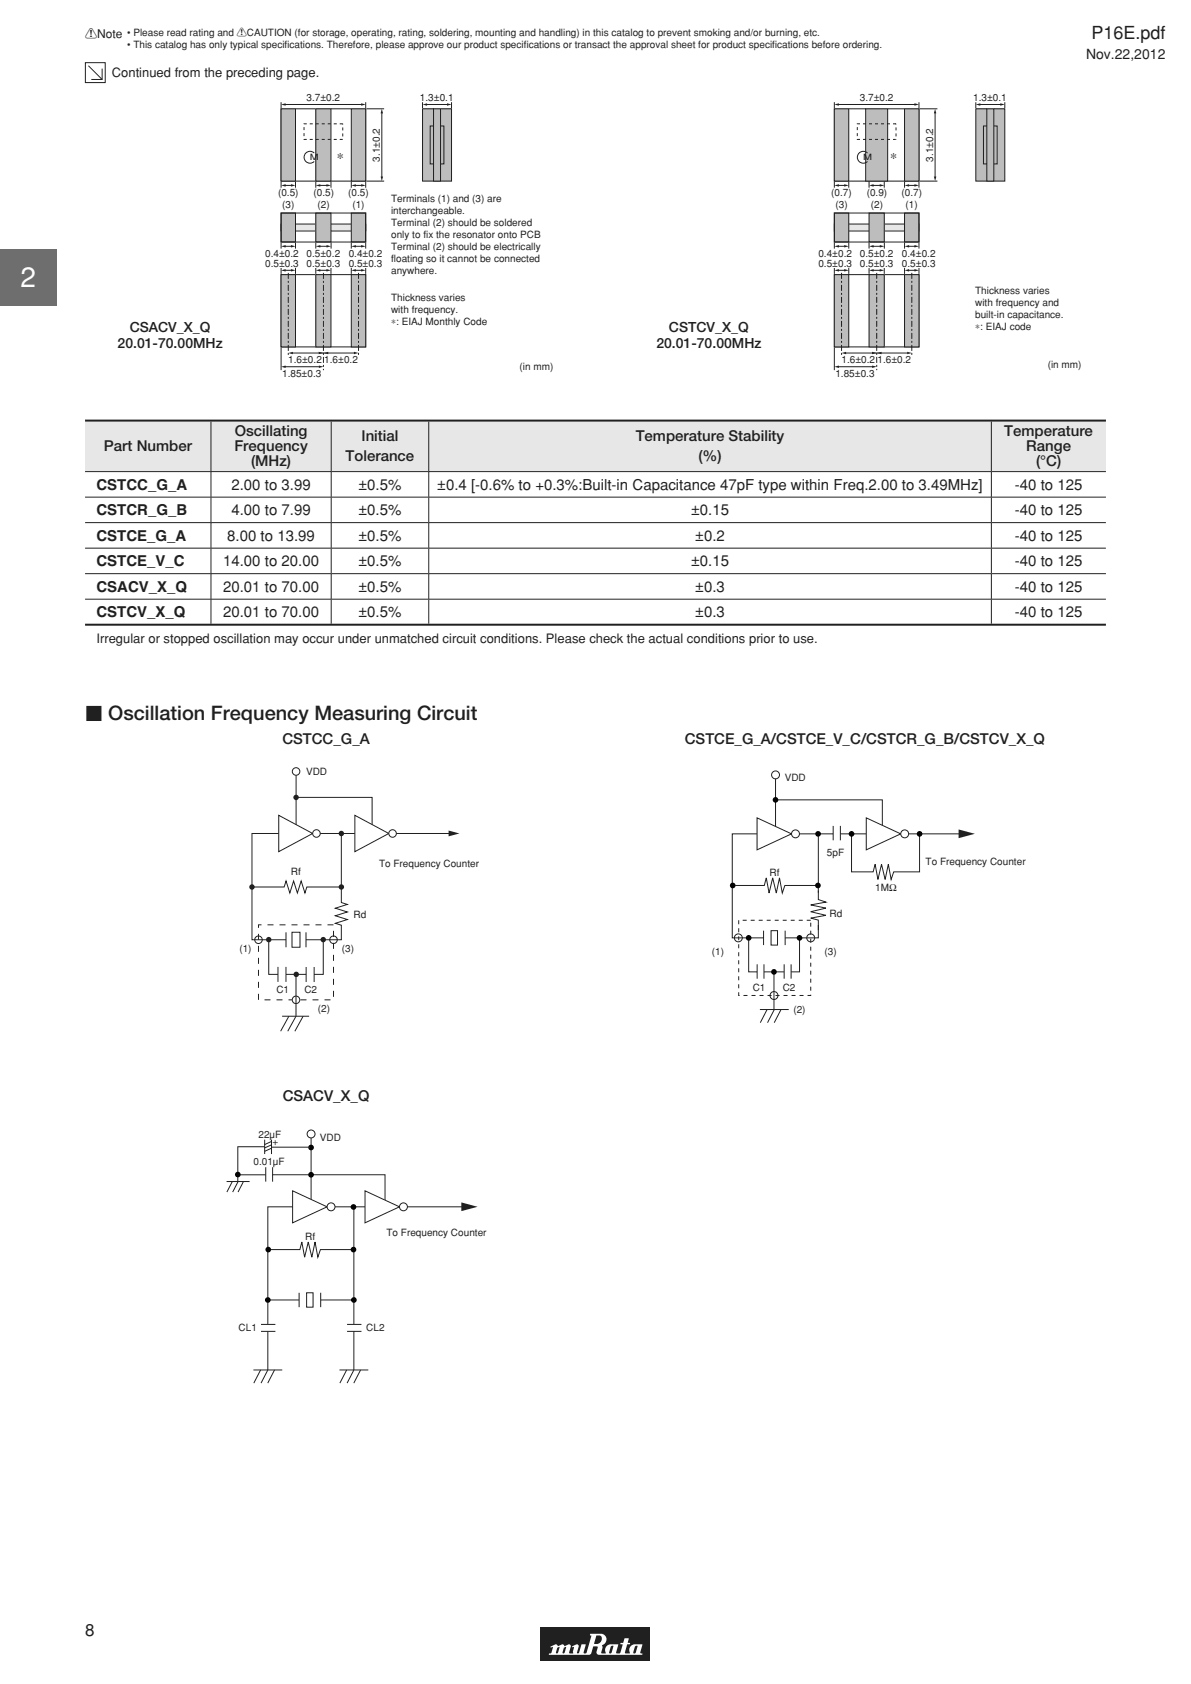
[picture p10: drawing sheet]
<svg xmlns="http://www.w3.org/2000/svg" width="210mm" height="297mm" viewBox="0 0 210 297" stroke-linecap="round" stroke-linejoin="round" font-family="sans-serif">
<path d="M15.1 11.1h3.5v3.5h-3.5zM15.6 11.6l2.4 2.4M18 12.1v1.9h-1.9" fill="none" stroke="#231f20" stroke-width=".18"/>
<path d="M49.6 39.5h14.9v1.2h-14.9z" fill="#e6e7e8"/>
<path d="M49.6 19.2h14.9v12.7h-14.9zM49.6 39.5h14.9v1.2h-14.9z" fill="none" stroke="#231f20" stroke-width=".18"/>
<path d="M49.6 19.2h2.5v12.7h-2.5z" fill="#bbbdc0"/>
<path d="M49.6 19.2h2.5v12.7h-2.5z" fill="none" stroke="#231f20" stroke-width=".18"/>
<path d="M55.7 19.2h2.7v12.7h-2.7z" fill="#bbbdc0"/>
<path d="M55.7 19.2h2.7v12.7h-2.7z" fill="none" stroke="#231f20" stroke-width=".18"/>
<path d="M61.9 19.2h2.6v12.7h-2.6z" fill="#bbbdc0"/>
<path d="M61.9 19.2h2.6v12.7h-2.6zM49.6 48.4h14.9v12.8h-14.9z" fill="none" stroke="#231f20" stroke-width=".18"/>
<path d="M49.6 48.4h2.5v12.8h-2.5z" fill="#bbbdc0"/>
<path d="M49.6 48.4h2.5v12.8h-2.5z" fill="none" stroke="#231f20" stroke-width=".18"/>
<path d="M55.7 48.4h2.7v12.8h-2.7z" fill="#bbbdc0"/>
<path d="M55.7 48.4h2.7v12.8h-2.7z" fill="none" stroke="#231f20" stroke-width=".18"/>
<path d="M61.9 48.4h2.6v12.8h-2.6z" fill="#bbbdc0"/>
<path d="M61.9 48.4h2.6v12.8h-2.6z" fill="none" stroke="#231f20" stroke-width=".18"/>
<path d="M49.6 37.6h2.5v5.1h-2.5z" fill="#bbbdc0"/>
<path d="M49.6 37.6h2.5v5.1h-2.5z" fill="none" stroke="#231f20" stroke-width=".18"/>
<path d="M55.7 37.6h2.7v5.1h-2.7z" fill="#bbbdc0"/>
<path d="M55.7 37.6h2.7v5.1h-2.7z" fill="none" stroke="#231f20" stroke-width=".18"/>
<path d="M61.9 37.6h2.6v5.1h-2.6z" fill="#bbbdc0"/>
<path d="M61.9 37.6h2.6v5.1h-2.6z" fill="none" stroke="#231f20" stroke-width=".18"/>
<path d="M74.5 19.2h5.1v12.7h-5.1z" fill="#bbbdc0"/>
<path d="M74.5 19.2h5.1v12.7h-5.1zM55.4 27a1.05 1.05 0 0 0-1.5 0 1.05 1.05 0 0 0 0 1.5 1.05 1.05 0 0 0 1.5 0M75.9 22.2h2.4v6.7h-2.4z" fill="none" stroke="#231f20" stroke-width=".18"/>
<path d="M53.6 21.8h6.8v2.8h-6.8z" fill="none" stroke="#231f20" stroke-width=".18" stroke-dasharray=".5 .5" stroke-linecap="butt"/>
<path d="M76.4 19.2h1.3v12.7h-1.3z" fill="#bbbdc0"/>
<path d="M49.6 18v1.1M50.2 18.4h13.6M64.5 18v1.1M76.4 19.2h1.3v12.7h-1.3zM49.6 37.6h14.9v5.1h-14.9z" fill="none" stroke="#231f20" stroke-width=".18"/>
<g fill="#231f20">
<path d="M63.7 18.2l.8 .2-.8 .2z"/>
<path d="M49.6 18.4l.8-.2v.4z"/>
</g>
<path d="M49.6 47.3v1M50.2 47.7h1.2M52.1 47.3v1" fill="none" stroke="#231f20" stroke-width=".18"/>
<g fill="#231f20">
<path d="M51.3 47.5l.8 .2-.8 .2z"/>
<path d="M49.6 47.7l.8-.2v.4z"/>
</g>
<path d="M49.6 32.1v1M50.2 32.7h1.2M52.1 32.1v1" fill="none" stroke="#231f20" stroke-width=".18"/>
<g fill="#231f20">
<path d="M51.3 32.5l.8 .2-.8 .2z"/>
<path d="M49.6 32.7l.8-.2v.4z"/>
</g>
<path d="M49.6 61.3v4M51.5 62.3h11.1" fill="none" stroke="#231f20" stroke-width=".18"/>
<g fill="#231f20">
<path d="M62.4 62l.8 .3-.8 .2z"/>
<path d="M56.2 62l.8 .3-.8 .2z"/>
<path d="M50.8 62.3l.8-.3v.5z"/>
<path d="M57.1 62.3l.8-.3v.5z"/>
</g>
<path d="M50.2 64.7h6.2" fill="none" stroke="#231f20" stroke-width=".18"/>
<g fill="#231f20">
<path d="M56.2 64.5l.8 .2-.8 .2z"/>
<path d="M49.6 64.7l.8-.2v.4z"/>
</g>
<path d="M64.6 19.2h3.1M67.3 19.8v11.5M64.6 31.9h3.1" fill="none" stroke="#231f20" stroke-width=".18"/>
<g fill="#231f20">
<path d="M67.1 31.1h.4l-.2 .8z"/>
<path d="M67.3 19.2l.2 .8h-.4z"/>
</g>
<path d="M50.8 48.1v14.8M57 48.1v17.2M63.2 48.1v14.8" fill="none" stroke="#231f20" stroke-width=".18" stroke-dasharray="1.1 .4 .4 .4" stroke-linecap="butt"/>
<path d="M74.5 18v1.1M75.2 18.4h3.8M79.6 18v1.1" fill="none" stroke="#231f20" stroke-width=".18"/>
<g fill="#231f20">
<path d="M78.8 18.2l.8 .2-.8 .2z"/>
<path d="M74.5 18.4l.8-.2v.4z"/>
</g>
<path d="M49.6 42.8v1M50.2 43.4h1.2M52.1 42.8v1" fill="none" stroke="#231f20" stroke-width=".18"/>
<g fill="#231f20">
<path d="M51.3 43.2l.8 .2-.8 .3z"/>
<path d="M49.6 43.4l.8-.2v.5z"/>
</g>
<path d="M61.9 47.3v1M62.6 47.7h1.2M64.5 47.3v1" fill="none" stroke="#231f20" stroke-width=".18"/>
<g fill="#231f20">
<path d="M63.7 47.5l.8 .2-.8 .2z"/>
<path d="M61.9 47.7l.8-.2v.4z"/>
</g>
<path d="M55.7 47.3v1M56.3 47.7h1.4M58.4 47.3v1" fill="none" stroke="#231f20" stroke-width=".18"/>
<g fill="#231f20">
<path d="M57.6 47.5l.8 .2-.8 .2z"/>
<path d="M55.7 47.7l.8-.2v.4z"/>
</g>
<path d="M61.9 42.8v1M62.6 43.4h1.2M64.5 42.8v1" fill="none" stroke="#231f20" stroke-width=".18"/>
<g fill="#231f20">
<path d="M63.7 43.2l.8 .2-.8 .3z"/>
<path d="M61.9 43.4l.8-.2v.5z"/>
</g>
<path d="M55.7 42.8v1M56.3 43.4h1.4M58.4 42.8v1" fill="none" stroke="#231f20" stroke-width=".18"/>
<g fill="#231f20">
<path d="M57.6 43.2l.8 .2-.8 .3z"/>
<path d="M55.7 43.4l.8-.2v.5z"/>
</g>
<path d="M61.9 32.1v1M62.6 32.7h1.2M64.5 32.1v1" fill="none" stroke="#231f20" stroke-width=".18"/>
<g fill="#231f20">
<path d="M63.7 32.5l.8 .2-.8 .2z"/>
<path d="M61.9 32.7l.8-.2v.4z"/>
</g>
<path d="M55.7 32.1v1M56.3 32.7h1.4M58.4 32.1v1" fill="none" stroke="#231f20" stroke-width=".18"/>
<g fill="#231f20">
<path d="M57.6 32.5l.8 .2-.8 .2z"/>
<path d="M55.7 32.7l.8-.2v.4z"/>
</g>
<path d="M147.1 39.5h14.9v1.2h-14.9z" fill="#e6e7e8"/>
<path d="M147.1 19.2h14.9v12.7h-14.9zM147.1 39.5h14.9v1.2h-14.9z" fill="none" stroke="#231f20" stroke-width=".18"/>
<path d="M147.1 19.2h2.6v12.7h-2.6z" fill="#bbbdc0"/>
<path d="M147.1 19.2h2.6v12.7h-2.6z" fill="none" stroke="#231f20" stroke-width=".18"/>
<path d="M152.6 19.2h3.9v12.7h-3.9z" fill="#bbbdc0"/>
<path d="M152.6 19.2h3.9v12.7h-3.9z" fill="none" stroke="#231f20" stroke-width=".18"/>
<path d="M159.5 19.2h2.5v12.7h-2.5z" fill="#bbbdc0"/>
<path d="M159.5 19.2h2.5v12.7h-2.5zM147.1 48.4h14.9v12.8h-14.9z" fill="none" stroke="#231f20" stroke-width=".18"/>
<path d="M147.1 48.4h2.6v12.8h-2.6z" fill="#bbbdc0"/>
<path d="M147.1 48.4h2.6v12.8h-2.6z" fill="none" stroke="#231f20" stroke-width=".18"/>
<path d="M153.2 48.4h2.7v12.8h-2.7z" fill="#bbbdc0"/>
<path d="M153.2 48.4h2.7v12.8h-2.7z" fill="none" stroke="#231f20" stroke-width=".18"/>
<path d="M159.5 48.4h2.5v12.8h-2.5z" fill="#bbbdc0"/>
<path d="M159.5 48.4h2.5v12.8h-2.5z" fill="none" stroke="#231f20" stroke-width=".18"/>
<path d="M147.1 37.6h2.6v5.1h-2.6z" fill="#bbbdc0"/>
<path d="M147.1 37.6h2.6v5.1h-2.6z" fill="none" stroke="#231f20" stroke-width=".18"/>
<path d="M153.2 37.6h2.7v5.1h-2.7z" fill="#bbbdc0"/>
<path d="M153.2 37.6h2.7v5.1h-2.7z" fill="none" stroke="#231f20" stroke-width=".18"/>
<path d="M159.5 37.6h2.5v5.1h-2.5z" fill="#bbbdc0"/>
<path d="M159.5 37.6h2.5v5.1h-2.5z" fill="none" stroke="#231f20" stroke-width=".18"/>
<path d="M172.1 19.2h5.1v12.7h-5.1z" fill="#bbbdc0"/>
<path d="M172.1 19.2h5.1v12.7h-5.1zM153 27a1.05 1.05 0 0 0-1.5 0 1.05 1.05 0 0 0 0 1.5 1.05 1.05 0 0 0 1.5 0M173.4 22.2h2.4v6.7h-2.4z" fill="none" stroke="#231f20" stroke-width=".18"/>
<path d="M151.2 21.8h6.8v2.8h-6.8z" fill="none" stroke="#231f20" stroke-width=".18" stroke-dasharray=".5 .5" stroke-linecap="butt"/>
<path d="M174 19.2h1.2v12.7h-1.2z" fill="#bbbdc0"/>
<path d="M147.1 18v1.1M147.8 18.4h13.6M162 18v1.1M174 19.2h1.2v12.7h-1.2zM147.1 37.6h14.9v5.1h-14.9z" fill="none" stroke="#231f20" stroke-width=".18"/>
<g fill="#231f20">
<path d="M161.2 18.2l.8 .2-.8 .2z"/>
<path d="M147.1 18.4l.8-.2v.4z"/>
</g>
<path d="M147.1 47.3v1M147.8 47.7h1.2M149.7 47.3v1" fill="none" stroke="#231f20" stroke-width=".18"/>
<g fill="#231f20">
<path d="M148.9 47.5l.8 .2-.8 .2z"/>
<path d="M147.1 47.7l.8-.2v.4z"/>
</g>
<path d="M147.1 32.1v1M147.8 32.7h1.2M149.7 32.1v1" fill="none" stroke="#231f20" stroke-width=".18"/>
<g fill="#231f20">
<path d="M148.9 32.5l.8 .2-.8 .2z"/>
<path d="M147.1 32.7l.8-.2v.4z"/>
</g>
<path d="M147.1 61.3v4M149 62.3h11.1" fill="none" stroke="#231f20" stroke-width=".18"/>
<g fill="#231f20">
<path d="M160 62l.8 .3-.8 .2z"/>
<path d="M153.8 62l.8 .3-.8 .2z"/>
<path d="M148.4 62.3l.8-.3v.5z"/>
<path d="M154.6 62.3l.8-.3v.5z"/>
</g>
<path d="M147.8 64.7h6.1" fill="none" stroke="#231f20" stroke-width=".18"/>
<g fill="#231f20">
<path d="M153.8 64.5l.8 .2-.8 .2z"/>
<path d="M147.1 64.7l.8-.2v.4z"/>
</g>
<path d="M162.2 19.2h3.1M164.9 19.8v11.5M162.2 31.9h3.1" fill="none" stroke="#231f20" stroke-width=".18"/>
<g fill="#231f20">
<path d="M164.7 31.1h.4l-.2 .8z"/>
<path d="M164.9 19.2l.2 .8h-.4z"/>
</g>
<path d="M148.4 48.1v14.8M154.6 48.1v17.2M160.8 48.1v14.8" fill="none" stroke="#231f20" stroke-width=".18" stroke-dasharray="1.1 .4 .4 .4" stroke-linecap="butt"/>
<path d="M172.1 18v1.1M172.7 18.4h3.8M177.2 18v1.1" fill="none" stroke="#231f20" stroke-width=".18"/>
<g fill="#231f20">
<path d="M176.4 18.2l.8 .2-.8 .2z"/>
<path d="M172.1 18.4l.8-.2v.4z"/>
</g>
<path d="M147.1 42.8v1M147.8 43.4h1.2M149.7 42.8v1" fill="none" stroke="#231f20" stroke-width=".18"/>
<g fill="#231f20">
<path d="M148.9 43.2l.8 .2-.8 .3z"/>
<path d="M147.1 43.4l.8-.2v.5z"/>
</g>
<path d="M159.5 47.3v1M160.1 47.7h1.3M162 47.3v1" fill="none" stroke="#231f20" stroke-width=".18"/>
<g fill="#231f20">
<path d="M161.2 47.5l.8 .2-.8 .2z"/>
<path d="M159.5 47.7l.8-.2v.4z"/>
</g>
<path d="M153.2 47.3v1M153.9 47.7h1.4M155.9 47.3v1" fill="none" stroke="#231f20" stroke-width=".18"/>
<g fill="#231f20">
<path d="M155.1 47.5l.8 .2-.8 .2z"/>
<path d="M153.2 47.7l.8-.2v.4z"/>
</g>
<path d="M159.5 42.8v1M160.1 43.4h1.3M162 42.8v1" fill="none" stroke="#231f20" stroke-width=".18"/>
<g fill="#231f20">
<path d="M161.2 43.2l.8 .2-.8 .3z"/>
<path d="M159.5 43.4l.8-.2v.5z"/>
</g>
<path d="M153.2 42.8v1M153.9 43.4h1.4M155.9 42.8v1" fill="none" stroke="#231f20" stroke-width=".18"/>
<g fill="#231f20">
<path d="M155.1 43.2l.8 .2-.8 .3z"/>
<path d="M153.2 43.4l.8-.2v.5z"/>
</g>
<path d="M159.5 32.1v1M160.1 32.7h1.3M162 32.1v1" fill="none" stroke="#231f20" stroke-width=".18"/>
<g fill="#231f20">
<path d="M161.2 32.5l.8 .2-.8 .2z"/>
<path d="M159.5 32.7l.8-.2v.4z"/>
</g>
<path d="M153.2 32.1v1M153.9 32.7h1.4M155.9 32.1v1" fill="none" stroke="#231f20" stroke-width=".18"/>
<g fill="#231f20">
<path d="M155.1 32.5l.8 .2-.8 .2z"/>
<path d="M153.2 32.7l.8-.2v.4z"/>
</g>
<path d="M15 74.2h22.2v9h-22.2zM37.2 74.2h21.2v9h-21.2zM58.4 74.2h17.2v9h-17.2zM75.6 74.2h99.2v9h-99.2zM174.8 74.2h20.2v9h-20.2z" fill="#e6e7e8"/>
<path d="M15 74.2h180M15 110.2h180" fill="none" stroke="#231f20" stroke-width=".35"/>
<g fill="none" stroke="#231f20" stroke-width=".18">
<path d="M37.2 74.4v8.7M58.4 74.4v8.7M75.6 74.4v8.7M174.8 74.4v8.7M15 83.2h180M15 87.7h180M15 92.2h180M15 96.7h180M37.2 83.2v4.4M37.2 87.7v4.4M37.2 92.2v4.4M37.2 96.7v4.4"/>
<path d="M58.4 83.2v4.4M58.4 87.7v4.4M58.4 92.2v4.4M58.4 96.7v4.4M75.6 83.2v4.4M75.6 87.7v4.4M75.6 92.2v4.4M75.6 96.7v4.4M174.8 83.2v4.4M174.8 87.7v4.4M174.8 92.2v4.4M174.8 96.7v4.4"/>
<path d="M15 101.2h180M15 105.7h180M37.2 101.2v4.4M37.2 105.7v4.3M58.4 101.2v4.4M58.4 105.7v4.3M75.6 101.2v4.4M75.6 105.7v4.3M174.8 101.2v4.4M174.8 105.7v4.3M79.4 147h-35v18.7h6"/>
</g>
<path d="M79.1 146.5l1.9 .5-1.9 .5z" fill="#231f20"/>
<path d="M52.2 136.1v10.9M52.2 140.6h13.4v6.4" fill="none" stroke="#231f20" stroke-width=".18"/>
<circle cx="52.2" cy="136.1" r=".67" fill="#fff"/>
<circle cx="52.2" cy="136.1" r=".67" fill="none" stroke="#231f20" stroke-width=".18"/>
<g fill="#231f20">
<circle cx="52.2" cy="140.6" r=".48"/>
<circle cx="60.2" cy="147" r=".48"/>
<circle cx="44.4" cy="156.4" r=".48"/>
</g>
<path d="M49.1 143.8l6 3.2-6 3.2z" fill="#fff"/>
<path d="M49.1 143.8l6 3.2-6 3.2z" fill="none" stroke="#231f20" stroke-width=".18"/>
<path d="M62.6 143.8l6 3.2-6 3.2z" fill="#fff"/>
<path d="M62.6 143.8l6 3.2-6 3.2z" fill="none" stroke="#231f20" stroke-width=".18"/>
<circle cx="55.8" cy="147" r=".67" fill="#fff"/>
<circle cx="55.8" cy="147" r=".67" fill="none" stroke="#231f20" stroke-width=".18"/>
<circle cx="69.2" cy="147" r=".67" fill="#fff"/>
<g fill="none" stroke="#231f20" stroke-width=".18">
<path d="M44.4 156.4h5.7l.3-1 .7 2.1 .7-2.1 .6 2.1 .7-2.1 .7 2.1 .3-1.1h6.1M60.2 147v12.2l1 .3-2.1 .7 2.1 .6-2.1 .7 2.1 .7-2.1 .6 1.1 .4v2.5h-6.2M49 170.5v2.7M50.4 170.5v2.7M50.4 164.4v2.7M51.5 164.4h1.4v2.7h-1.4zM54 164.4v2.7M54 170.5v2.7M55.4 170.5v2.7"/>
<circle cx="69.2" cy="147" r=".67"/>
</g>
<g fill="#231f20">
<circle cx="60.2" cy="156.4" r=".48"/>
<circle cx="57" cy="165.7" r=".48"/>
<circle cx="47.4" cy="165.7" r=".48"/>
<circle cx="52.2" cy="171.8" r=".48"/>
</g>
<g fill="none" stroke="#231f20" stroke-width=".18">
<path d="M47.4 165.7v6.1h1.6M49.7 179.2h4.8M50.4 171.8h3.6M50.9 179.2l-1.4 2.7M52.2 179.2l-1.5 2.7M53.4 179.2l-1.4 2.7M57 165.7v6.1h-1.6"/>
<circle cx="45.6" cy="165.7" r=".67"/>
<circle cx="58.8" cy="165.7" r=".67"/>
</g>
<path d="M45.6 163.1h13.2v13.2h-13.2z" fill="none" stroke="#231f20" stroke-width=".18" stroke-dasharray="1.1 1.1" stroke-linecap="butt"/>
<circle cx="52.2" cy="176.3" r=".67" fill="#fff"/>
<g fill="none" stroke="#231f20" stroke-width=".18">
<path d="M52.2 171.9v7.3"/>
<circle cx="52.2" cy="176.3" r=".67"/>
</g>
<circle cx="142.9" cy="165.4" r=".7" fill="#fff"/>
<circle cx="142.9" cy="165.4" r=".7" fill="none" stroke="#231f20" stroke-width=".18"/>
<circle cx="130.2" cy="165.4" r=".7" fill="#fff"/>
<circle cx="130.2" cy="165.4" r=".7" fill="none" stroke="#231f20" stroke-width=".18"/>
<circle cx="136.5" cy="175.6" r=".7" fill="#fff"/>
<g fill="none" stroke="#231f20" stroke-width=".18">
<path d="M144.3 157.4v-10.3h-15.2v18.3h5.5M144.3 147.1h2.6M148.2 147.1h21.3M144.3 163.2v2.2h-5.9"/>
<circle cx="136.5" cy="175.6" r=".7"/>
</g>
<path d="M169 146.3l2.9 .8-2.9 .7z" fill="#231f20"/>
<g fill="none" stroke="#231f20" stroke-width=".18">
<path d="M136.7 137v10.1M129.2 156.2h5.6l.3-1.4 .5 2.7 .6-2.7 .7 2.7 .5-2.7 .5 2.7 .5-1.3h5.8M136.7 141.1h18.9v6M144.3 157.1v1.5l1.3 .5-2.7 .5 2.7 .6-2.7 .6 2.7 .6-2.7 .5 1.4 .4v1.7M146.9 145.7v2.5M148.2 145.7v2.5M150.1 147.1v6.7h3.9l.3-1.4 .5 2.7 .6-2.7 .7 2.7 .5-2.7 .5 2.7 .5-1.3h4.5v-6.7M132 165.4v6h1.5M133.5 170.1v2.5M134 178h5.1M134.6 164.1v2.6M134.7 171.4h3.6"/>
<path d="M134.7 170.1v2.5M135.3 178l-1.2 2.4M136 164.1h1.1v2.6h-1.1zM136.5 171.4v6.6M136.5 178l-1.2 2.4M137.7 178l-1.2 2.4M138.3 170.1v2.5M138.4 164.1v2.6M139.5 170.1v2.5M141 165.4v6h-1.5"/>
</g>
<path d="M130.2 162.3h12.7v13.3h-12.7z" fill="none" stroke="#231f20" stroke-width=".18" stroke-dasharray=".7 .7" stroke-linecap="butt"/>
<path d="M133.5 144.2l6.1 2.9-6.1 2.8z" fill="#fff"/>
<path d="M133.5 144.2l6.1 2.9-6.1 2.8z" fill="none" stroke="#231f20" stroke-width=".18"/>
<circle cx="140.3" cy="147.1" r=".7" fill="#fff"/>
<circle cx="140.3" cy="147.1" r=".7" fill="none" stroke="#231f20" stroke-width=".18"/>
<circle cx="136.7" cy="136.7" r=".7" fill="#fff"/>
<circle cx="136.7" cy="136.7" r=".7" fill="none" stroke="#231f20" stroke-width=".18"/>
<path d="M152.7 144.2l6.1 2.9-6.1 2.8z" fill="#fff"/>
<path d="M152.7 144.2l6.1 2.9-6.1 2.8z" fill="none" stroke="#231f20" stroke-width=".18"/>
<circle cx="159.5" cy="147.1" r=".7" fill="#fff"/>
<g fill="none" stroke="#231f20" stroke-width=".18">
<path d="M62.4 212.8v16.5h-5.9M81.9 212.8h-34.7v16.5h5.5"/>
<circle cx="159.5" cy="147.1" r=".7"/>
</g>
<g fill="#000">
<circle cx="129.2" cy="156.2" r=".5"/>
<circle cx="136.7" cy="141.1" r=".5"/>
<circle cx="144.2" cy="156.2" r=".5"/>
<circle cx="144.2" cy="147.1" r=".5"/>
<circle cx="150.1" cy="147.1" r=".5"/>
<circle cx="162.1" cy="147.1" r=".5"/>
<circle cx="132" cy="165.4" r=".5"/>
<circle cx="136.5" cy="171.4" r=".5"/>
<circle cx="141" cy="165.4" r=".5"/>
</g>
<path d="M81.3 212.1l2.9 .7-2.9 .8z" fill="#231f20"/>
<g fill="none" stroke="#231f20" stroke-width=".18">
<path d="M39.9 208.4h4.1M41 208.4l-1 1.8M41.9 207.2v1.2M42 208.4l-1 1.8M42.9 208.4l-.9 1.8M46.7 202.2h-4.8v5h4.9M46.9 205.9v2.5M47.9 201.3l-1.2 .6M48.1 207.2h19.8v5.6M48.1 205.9v2.5M54.9 200.4v12.4M46 234.8h2.6"/>
<path d="M46 233.6h2.6M47.2 229.3v4.3M47.2 234.8v6.8l-1.2 2.3M47.3 220.4h5.6l.3-1.4 .5 2.7 .6-2.7 .7 2.7 .5-2.7 .5 2.7 .5-1.3h5.8M52.7 228v2.5M54.1 228h1.1v2.5h-1.1zM56.5 228v2.5M61.2 234.8h2.5M61.2 233.6h2.5M62.4 229.3v4.3M62.4 234.8v6.8l-1.2 2.3M44.7 241.6h5.1"/>
<path d="M45.9 241.6l-1.1 2.3M48.4 241.6l-1.2 2.3M59.9 241.6h5M61.1 241.6l-1.2 2.3M63.6 241.6l-1.2 2.3"/>
</g>
<path d="M51.6 210l6.1 2.8-6.1 2.9z" fill="#fff"/>
<path d="M51.6 210l6.1 2.8-6.1 2.9z" fill="none" stroke="#231f20" stroke-width=".18"/>
<circle cx="58.4" cy="212.8" r=".7" fill="#fff"/>
<circle cx="58.4" cy="212.8" r=".7" fill="none" stroke="#231f20" stroke-width=".18"/>
<circle cx="54.9" cy="200" r=".7" fill="#fff"/>
<circle cx="54.9" cy="200" r=".7" fill="none" stroke="#231f20" stroke-width=".18"/>
<path d="M64.4 210l6 2.8-6 2.9z" fill="#fff"/>
<path d="M64.4 210l6 2.8-6 2.9z" fill="none" stroke="#231f20" stroke-width=".18"/>
<circle cx="71.1" cy="212.8" r=".7" fill="#fff"/>
<g fill="none" stroke="#231f20" stroke-width=".18">
<path d="M46.7 201v2.5M47.9 202.3h6.9M47.9 201v2.5M47.9 201.9l-1.2 .6M47.9 202.5l-1.2 .6"/>
<circle cx="71.1" cy="212.8" r=".7"/>
</g>
<g fill="#000">
<circle cx="41.9" cy="207.1" r=".5"/>
<circle cx="54.8" cy="207.2" r=".5"/>
<circle cx="54.8" cy="202.4" r=".5"/>
<circle cx="62.3" cy="212.9" r=".5"/>
<circle cx="47.2" cy="229.3" r=".5"/>
<circle cx="47.3" cy="220.4" r=".5"/>
<circle cx="62.3" cy="220.4" r=".5"/>
<circle cx="62.4" cy="229.3" r=".5"/>
</g>
<path d="M95.3 287h19.4v6h-19.4z" fill="#231f20"/>
<path d="M106.8 291.5h.1" fill="none" stroke="#231f20" stroke-width=".18"/>
<path d="M97.1 290.4l.8-.4a.42 .42 0 0 1 .5 .3l.1 .2-.3 .1-.1 1 .3-.1 .3-1h-.2v-.2l.7-.3 .3 .3h.2l-.1 .2-.2 .1-.2 .8 .1 .2 .3-.1 .2-1h-.2l.1-.2 .6-.3 .4 .3-.3 1.3h.6l.2-1.1h-.3v-.1l.8-.4h.2l.1 .4-.3 1.1 .2 .1 .2-.1 .4-1.5h.7l.1 .1-.4 1.4 .3 .1 .2-.2 .9-2.9-.3-.1 .1-.2 1.9-.1a1.05 1.05 0 0 1 .9 1 1.05 1.05 0 0 1-.8 1.1l.1 .4-.2 1h.8a1.12 1.12 0 0 1 .9-1.6l1.3 .1-.2 .6h-.7v-.5l-.4 .2-.3 1.2h.4l.3-.9h.7l-.2 .8 .2 .1h.4l.2-.1 .4-1.4-.4-.1v-.2l.5-.1 .2-.8 .8 .1-.2 .7 .4 .1v.1l-.5 .1-.4 1.5 .1 .1h.8a1.12 1.12 0 0 1 .8-1.6l1.4 .1-.2 .5h-.7v-.4l-.4 .2-.3 1.2h.3l.4-1h.7l-.2 .9 .4 .1-.1 .2-7.4 .1a.48 .48 0 0 1-.6-.6l.2-.8-.1-.1h-.4l.1-.5h.2a.93 .93 0 0 0 .9-.9 .47 .47 0 0 0-.4-.6l-.6 .1-.4 1.4h.3l-.1 .5h-.3l-.3 1.2-.3 .2-7.2 .1v-.3l.4-.1 .3-1-.4 .1z" fill="#fff"/>
<path d="M0 43.9h10v10h-10z" fill="#6d6e70"/>
<text font-size="4.9" fill="#fff" x="3.6" y="50.7">2</text>
<text font-size="3.5" fill="#231f20" x="15" y="127.1">c Oscillation Frequency Measuring Circuit</text>
<text font-size="3.2" fill="#231f20" x="192.4" y="6.8">P16E.pdf</text>
<text font-size="3" fill="#231f20" x="15" y="288.6">8</text>
<g font-size="2.6" fill="#231f20">
<text x="41.4" y="77">Oscillating</text>
<text x="63.7" y="77.9">Initial</text>
<text x="112.1" y="77.9">Temperature Stability</text>
<text x="177.1" y="77">Temperature</text>
<text x="18.3" y="79.6">Part Number</text>
<text x="41.3" y="79.6">Frequency</text>
<text x="44.3" y="82.3">(MHz)</text>
<text x="60.9" y="81.4">Tolerance</text>
<text x="123.1" y="81.4">(%)</text>
<text x="181" y="79.6">Range</text>
<text x="182.7" y="82.3">(°C)</text>
<text x="17" y="86.4">CSTCC_G_A</text>
<text x="40.8" y="86.4">2.00 to 3.99</text>
<text x="63.2" y="86.4">±0.5%</text>
<text x="77.1" y="86.4">±0.4 [-0.6% to +0.3%:Built-in Capacitance 47pF type within Freq.2.00 to 3.49MHz]</text>
<text x="178.9" y="86.4">-40 to 125</text>
<text x="17" y="90.9">CSTCR_G_B</text>
<text x="17" y="95.4">CSTCE_G_A</text>
<text x="40.1" y="95.4">8.00 to 13.99</text>
<text x="40.8" y="90.9">4.00 to 7.99</text>
<text x="63.2" y="90.9">±0.5%</text>
<text x="63.2" y="95.4">±0.5%</text>
<text x="121.9" y="90.9">±0.15</text>
<text x="122.6" y="95.4">±0.2</text>
<text x="178.9" y="95.4">-40 to 125</text>
<text x="178.9" y="90.9">-40 to 125</text>
<text x="17" y="99.9">CSTCE_V_C</text>
<text x="39.3" y="99.9">14.00 to 20.00</text>
<text x="63.2" y="99.9">±0.5%</text>
<text x="121.9" y="99.9">±0.15</text>
<text x="178.9" y="99.9">-40 to 125</text>
<text x="17" y="104.4">CSACV_X_Q</text>
<text x="39.3" y="104.4">20.01 to 70.00</text>
<text x="63.2" y="104.4">±0.5%</text>
<text x="122.6" y="104.4">±0.3</text>
<text x="178.9" y="104.4">-40 to 125</text>
<text x="17" y="108.9">CSTCV_X_Q</text>
<text x="39.3" y="108.9">20.01 to 70.00</text>
<text x="63.2" y="108.9">±0.5%</text>
<text x="122.6" y="108.9">±0.3</text>
<text x="178.9" y="108.9">-40 to 125</text>
<text x="49.8" y="131.2">CSTCC_G_A</text>
<text x="120.7" y="131.2">CSTCE_G_A/CSTCE_V_C/CSTCR_G_B/CSTCV_X_Q</text>
<text x="49.9" y="194.2">CSACV_X_Q</text>
</g>
<g font-size="2.5" fill="#231f20">
<text x="191.5" y="10.3">Nov.22,2012</text>
<text x="59.4" y="28.5">∗</text>
<text x="157" y="28.5">∗</text>
<text x="22.9" y="58.6">CSACV_X_Q</text>
<text x="118" y="58.6">CSTCV_X_Q</text>
<text x="20.7" y="61.4">20.01-70.00MHz</text>
<text x="115.7" y="61.4">20.01-70.00MHz</text>
</g>
<g font-size="2.3" fill="#231f20">
<text x="19.7" y="13.6">Continued from the preceding page.</text>
<text x="17" y="113.5">Irregular or stopped oscillation may occur under unmatched circuit conditions. Please check the actual conditions prior to use.</text>
</g>
<text font-size="2.1" fill="#231f20" x="15" y="6.7">!Note</text>
<g font-size="1.8" fill="#231f20">
<text x="22.4" y="6.4">• Please read rating and !CAUTION (for storage, operating, rating, soldering, mounting and handling) in this catalog to prevent smoking and/or burning, etc.</text>
<text x="22.4" y="8.5">• This catalog has only typical specifcations. Therefore, please approve our product specif</text>
<text x="50.2" y="8.5">i</text>
<text x="92.3" y="8.5">i cations or transact the approval sheet for product specif</text>
<text x="136.2" y="8.5">i cations before ordering.</text>
<text x="54.1" y="17.8">3.7±0.2</text>
<text x="74" y="17.8">1.3±0.1</text>
<text x="151.6" y="17.8">3.7±0.2</text>
<text x="171.6" y="17.8">1.3±0.1</text>
<text x="67" y="28.5" transform="rotate(-90 67 28.5)">3.1±0.2</text>
<text x="164.5" y="28.5" transform="rotate(-90 164.5 28.5)">3.1±0.2</text>
<text x="49" y="34.6">(0.5)</text>
<text x="55.3" y="34.6">(0.5)</text>
<text x="61.4" y="34.6">(0.5)</text>
<text x="69" y="35.6">Terminals (1) and (3) are</text>
<text x="146.6" y="34.6">(0.7)</text>
<text x="152.8" y="34.6">(0.9)</text>
<text x="159" y="34.6">(0.7)</text>
<text x="49.8" y="36.8">(3)</text>
<text x="56" y="36.8">(2)</text>
<text x="62.1" y="36.8">(1)</text>
<text x="69" y="37.7">interchangeable.</text>
<text x="69" y="39.8">Terminal (2) should be soldered</text>
<text x="69" y="41.9">only to fix the resonator onto PCB</text>
<text x="147.3" y="36.8">(3)</text>
<text x="153.6" y="36.8">(2)</text>
<text x="159.7" y="36.8">(1)</text>
<text x="46.7" y="45.4">0.4±0.2</text>
<text x="46.7" y="47.1">0.5±0.3</text>
<text x="54.1" y="45.4">0.5±0.2</text>
<text x="54.1" y="47.1">0.5±0.3</text>
<text x="61.5" y="47.1">0.5±0.3</text>
<text x="61.5" y="45.4">0.4±0.2</text>
<text x="69" y="44.1">Terminal (2) should be electrically</text>
<text x="69" y="46.2">floating so it cannot be connected</text>
<text x="144.3" y="45.4">0.4±0.2</text>
<text x="144.3" y="47.1">0.5±0.3</text>
<text x="151.6" y="45.4">0.5±0.2</text>
<text x="151.6" y="47.1">0.5±0.3</text>
<text x="159" y="47.1">0.5±0.3</text>
<text x="159" y="45.4">0.4±0.2</text>
<text x="69" y="48.3">anywhere.</text>
<text x="69" y="53.1">Thickness varies</text>
<text x="171.9" y="51.8">Thickness varies</text>
<text x="171.9" y="53.9">with frequency and</text>
<text x="69" y="55.2">with frequency.</text>
<text x="69" y="57.3">∗: EIAJ Monthly Code</text>
<text x="171.9" y="56.1">built-in capacitance.</text>
<text x="171.9" y="58.2">∗: EIAJ code</text>
<text x="50.8" y="64">1.6±0.2</text>
<text x="57.2" y="64">1.6±0.2</text>
<text x="91.6" y="65.3">(in mm)</text>
<text x="148.4" y="64">1.6±0.2</text>
<text x="154.7" y="64">1.6±0.2</text>
<text x="184.7" y="65">(in mm)</text>
<text x="49.7" y="66.5">1.85±0.3</text>
<text x="147.3" y="66.5">1.85±0.3</text>
<text x="54" y="136.7">VDD</text>
<text x="138.4" y="137.8">VDD</text>
<text x="51.3" y="154.4">Rf</text>
<text x="66.8" y="152.9">To Frequency Counter</text>
<text x="135.7" y="154.5">Rf</text>
<text x="145.8" y="150.9">5pF</text>
<text x="163.2" y="152.6">To Frequency Counter</text>
<text x="62.3" y="161.9">Rd</text>
<text x="146.3" y="161.7">Rd</text>
<text x="154.3" y="157.1">1MΩ</text>
<text x="42.2" y="167.9">(1)</text>
<text x="60.3" y="167.9">(3)</text>
<text x="125.5" y="168.4">(1)</text>
<text x="145.4" y="168.4">(3)</text>
<text x="48.7" y="175.1">C1</text>
<text x="53.7" y="175.1">C2</text>
<text x="56.1" y="178.5">(2)</text>
<text x="132.7" y="174.8">C1</text>
<text x="138" y="174.8">C2</text>
<text x="139.9" y="178.7">(2)</text>
<text x="45.6" y="200.6">22μF</text>
<text x="48" y="202">+</text>
<text x="56.4" y="201.2">VDD</text>
<text x="44.7" y="205.4">0.01μF</text>
<text x="53.8" y="218.7">Rf</text>
<text x="68.1" y="217.9">To Frequency Counter</text>
<text x="42.1" y="234.8">CL1</text>
<text x="64.6" y="234.8">CL2</text>
</g>
<g font-size="1.5" fill="#231f20">
<text x="54.6" y="28.3">M</text>
<text x="152.2" y="28.3">M</text>
</g>
</svg>
